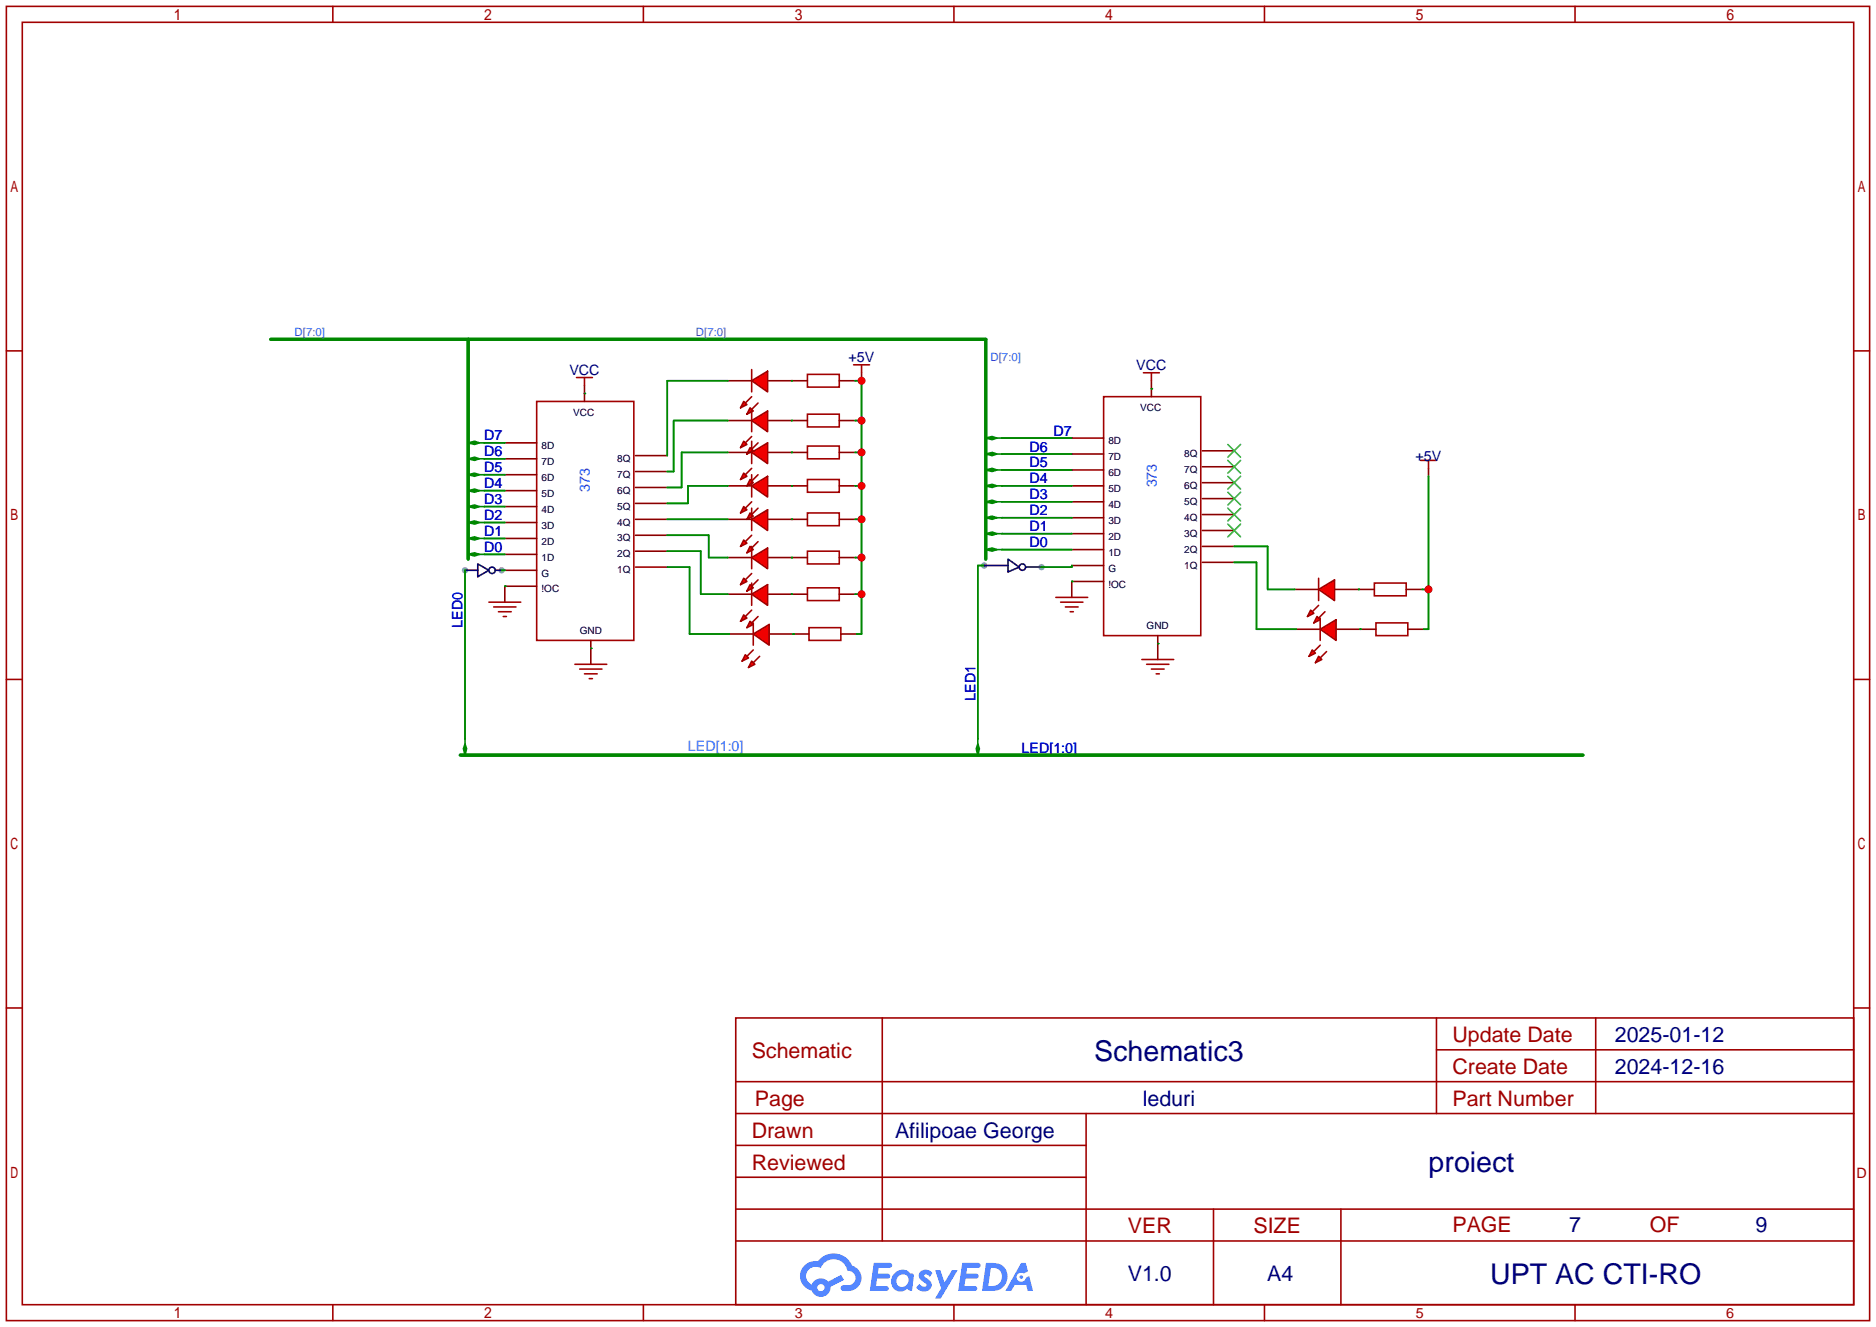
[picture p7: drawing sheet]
<svg xmlns="http://www.w3.org/2000/svg" width="299mm" height="212mm" viewBox="0 0 299 212" stroke-linecap="round" stroke-linejoin="round" font-family="sans-serif">
<g fill="#999">
<circle cx="157" cy="90.2" r=".51"/>
<circle cx="166.1" cy="90.4" r=".51"/>
<circle cx="80" cy="90.9" r=".51"/>
<circle cx="74.2" cy="90.9" r=".51"/>
</g>
<g fill="none" stroke="#a10000" stroke-width=".25">
<path d="M1 1h297.2v209.6h-297.2zM3.6 3.6h292.1v204.4h-292.1zM53.1 1v2.6M102.6 1v2.6M152.1 1v2.6M201.7 1v2.6M251.2 1v2.6M1 55.9h2.6M295.7 55.9h2.5M1 108.3h2.6M295.7 108.3h2.5M1 160.7h2.6"/>
<path d="M117.3 162.3h178.4v45.7h-178.4zM117.3 177.5h178.4M117.3 172.5h178.4M140.7 162.3v35.6M173.2 177.5v30.5M229.1 162.3v15.2M229.1 167.4h66.6M254.5 162.3v15.2M295.7 160.7h2.5M117.3 182.6h55.9M117.3 197.9h178.4M117.3 192.8h178.4"/>
<path d="M117.3 187.7h55.9M193.5 192.8v15.2M213.9 192.8v15.2M53.1 208v2.6M102.6 208v2.6M152.1 208v2.6M201.7 208v2.6M251.2 208v2.6"/>
</g>
<g fill="#5487ff">
<path d="M146.9 202.7a1.3 1.3 0 0 1 1.8 .3l-.4 .6a.54 .54 0 0 0-.9-.2v.1a2.32 2.32 0 0 1 1.2 1.4 1.36 1.36 0 0 1-1.1 1 1.36 1.36 0 0 1-1.4-.6l.5-.6a.7 .7 0 0 0 1.2 .3l-.2-.3a1.6 1.6 0 0 1-1-1.6z"/>
<path d="M149.1 202.5h.9l.6 2 1.2-2h.9l-2.7 4.6h-.9l1-1.7z"/>
<path d="M139.4 201.4h1.6a1.31 1.31 0 0 1 1.2 .2 .4 .4 0 0 1-.3 .5l-1.8 .1-.1 .9h1.6a.4 .4 0 0 1 .4 .4 .4 .4 0 0 1-.4 .4h-1.7l-.2 1.2h.8a1.23 1.23 0 0 1 1.2 .2 .39 .39 0 0 1-.3 .5h-2.7z"/>
<path d="M153.5 201.4h1.6a1.32 1.32 0 0 1 1.2 .2 .39 .39 0 0 1-.3 .5l-1.8 .1-.1 .9h1.7a.4 .4 0 0 1 .3 .4 .4 .4 0 0 1-.4 .4h-1.7l-.2 1.2h.8a1.23 1.23 0 0 1 1.2 .1 .39 .39 0 0 1-.3 .6h-2.7z"/>
<path d="M162.9 201.4h.7l.4 1.3-.7 .4a.75 .75 0 0 0-1.1 .3 .75 .75 0 0 0 .5 1 .75 .75 0 0 0 .9-.7l.5-.2 .7 2.3h-.9l-.2-.9h-1.9l-.5 .9h-.9z"/>
<path d="M157.3 201.4l-.7 4.4h1.5a2.27 2.27 0 0 0 2.5-1.6 2.27 2.27 0 0 0-1.3-2.7zM158 202.1a1.5 1.5 0 0 1 1.8 1.6 1.5 1.5 0 0 1-1.9 1.4h-.3z"/>
<path d="M142.7 203a1.62 1.62 0 0 0-.4 2.1 1.62 1.62 0 0 0 2 .6l.4-.2 .3 .3h.5l.3-2.4-.2-.3-.2-.1a.57 .57 0 0 1-.6-.3 1.73 1.73 0 0 0-2.1 .3zM143.3 203.5a.96 .96 0 0 1 1.4 0 .96 .96 0 0 1-.2 1.5 .95 .95 0 0 1-1.4-.1 .95 .95 0 0 1 .2-1.4z"/>
<path d="M128.3 201.8a2.37 2.37 0 0 0 1.2 4 1.54 1.54 0 0 0 1.7 1 1.54 1.54 0 0 0 1.3-1.6l2.1-1.1-.5-.8-2 1a1.57 1.57 0 0 0-2.6 .5 1.5 1.5 0 0 1-.8-2.1 1.5 1.5 0 0 1 2.2-.5 2.23 2.23 0 0 1 2.3-1.4 2.23 2.23 0 0 1 2 1.8 1.16 1.16 0 0 1 1.2 1.1 1.16 1.16 0 0 1-1.1 1.2h-.6a.47 .47 0 0 0-.6 .4 .47 .47 0 0 0 .4 .5 2.23 2.23 0 0 0 2.3-.6 2.23 2.23 0 0 0 .4-2.3 2.16 2.16 0 0 0-1.3-1.1 3.2 3.2 0 0 0-5.5-.7l-1.1 .1zM130.4 205.3a.58 .58 0 0 1 1.1 0 .58 .58 0 0 1-1.1 0z"/>
<circle cx="162.9" cy="203.6" r=".28"/>
</g>
<path d="M76.5 70.6h4M76.5 73.2h4M76.5 75.7h4M76.5 78.2h4M76.5 80.8h4M76.5 83.3h4M76.5 85.9h4M76.5 88.4h4M80.5 93.5h.1M157 90.2h-1v27.7" fill="none" stroke="#008700" stroke-width=".25"/>
<path d="M119.9 58.9v3.6M85.6 64h15.5v38.1h-15.5zM78 96h5.1M78.7 96.8h3.6M79.5 97.5h2M80.3 98.3h.5" fill="none" stroke="#a10000" stroke-width=".25"/>
<g fill="none" stroke="#870000" stroke-width=".25">
<path d="M80.5 78.2h5.1M80.5 75.7h5.1M80.5 73.2h5.1M80.5 70.6h5.1M93.2 62.7v1.3M101.3 77.7h5.1M101.3 75.2h5.1M101.3 72.6h5.1M116.1 60.7h3.8M122.4 60.7h3.8M80.5 90.9h5.1M80.5 88.4h5.1"/>
<path d="M80.5 85.9h5.1M80.5 83.3h5.1M80.5 80.8h5.1M85.6 93.5h-5.1v2.5M101.3 90.4h5.1M101.3 87.9h5.1M101.3 85.3h5.1M101.3 82.8h5.1M101.3 80.3h5.1M94.2 102.1v1.3"/>
</g>
<g fill="#008700" stroke="#008700" stroke-width=".25">
<path d="M74.7 70.6l1-.2 .8 .2-.8 .3z"/>
<path d="M74.7 73.2l1-.3 .8 .3-.8 .2z"/>
<path d="M74.7 75.7l1-.3 .8 .3-.8 .2z"/>
<path d="M74.7 78.2l1-.2 .8 .2-.8 .3z"/>
<path d="M74.7 80.8l1-.3 .8 .3-.8 .2z"/>
<path d="M74.7 83.3l1-.2 .8 .2-.8 .3z"/>
<path d="M74.7 85.9l1-.3 .8 .3-.8 .2z"/>
<path d="M74.7 88.4l1-.3 .8 .3-.8 .2z"/>
</g>
<g fill="#f00" stroke="#a10000" stroke-width=".25">
<path d="M119.9 60.7l2.5-1.5v3.3z"/>
<path d="M119.6 65l.5 .5-1 .5z"/>
<path d="M118.6 64l.5 .5-1 .5z"/>
</g>
<path d="M119.9 63.2l-1 1.1M120.9 64.3l-1 1v3.5" fill="none" stroke="#a10000" stroke-width=".25"/>
<path d="M116.1 67.1h3.8M122.4 67.1h3.8" fill="none" stroke="#870000" stroke-width=".25"/>
<g fill="#f00" stroke="#a10000" stroke-width=".25">
<path d="M119.9 67.1l2.5-1.6v3.3z"/>
<path d="M119.6 71.4l.5 .5-1 .5z"/>
<path d="M118.6 70.4l.5 .5-1 .5z"/>
</g>
<path d="M119.9 69.6l-1 1M119.9 70.4v3.5M120.9 70.6l-1 1" fill="none" stroke="#a10000" stroke-width=".25"/>
<path d="M116.1 72.1h3.8M122.4 72.1h3.8" fill="none" stroke="#870000" stroke-width=".25"/>
<g fill="#f00" stroke="#a10000" stroke-width=".25">
<path d="M119.9 72.1l2.5-1.5v3.3z"/>
<path d="M119.6 76.5l.5 .5-1 .5z"/>
<path d="M118.6 75.4l.5 .5-1 .6z"/>
</g>
<path d="M119.9 74.7l-1 1M119.9 75.7v3.5M120.9 75.7l-1 1" fill="none" stroke="#a10000" stroke-width=".25"/>
<path d="M116.1 77.5h3.8M122.4 77.5h3.8" fill="none" stroke="#870000" stroke-width=".25"/>
<g fill="#f00" stroke="#a10000" stroke-width=".25">
<path d="M119.9 77.5l2.5-1.6v3.3z"/>
<path d="M119.6 81.8l.5 .5-1 .5z"/>
<path d="M118.6 80.8l.5 .5-1 .5z"/>
</g>
<path d="M119.9 80l-1 1M119.9 81v3.6M120.9 81l-1 1" fill="none" stroke="#a10000" stroke-width=".25"/>
<path d="M116.1 82.8h3.8M122.4 82.8h3.8" fill="none" stroke="#870000" stroke-width=".25"/>
<g fill="#f00" stroke="#a10000" stroke-width=".25">
<path d="M119.9 82.8l2.5-1.5v3.3z"/>
<path d="M119.6 87.1l.5 .5-1 .5z"/>
<path d="M118.6 86.1l.5 .5-1 .5z"/>
</g>
<path d="M119.9 85.3l-1 1.1M119.9 87.1v3.6M120.9 86.4l-1 1" fill="none" stroke="#a10000" stroke-width=".25"/>
<path d="M116.1 88.9h3.8M122.4 88.9h3.8" fill="none" stroke="#870000" stroke-width=".25"/>
<g fill="#f00" stroke="#a10000" stroke-width=".25">
<path d="M119.9 88.9l2.5-1.5v3.3z"/>
<path d="M119.6 93.2l.5 .5-1 .5z"/>
<path d="M118.6 92.2l.5 .5-1 .5z"/>
</g>
<path d="M119.9 91.4l-1 1.1M119.9 93v3.5M120.9 92.5l-1 1" fill="none" stroke="#a10000" stroke-width=".25"/>
<path d="M116.1 94.7h3.8M122.4 94.7h3.8" fill="none" stroke="#870000" stroke-width=".25"/>
<g fill="#f00" stroke="#a10000" stroke-width=".25">
<path d="M119.9 94.7l2.5-1.5v3.3z"/>
<path d="M119.6 99.1l.5 .5-1 .5z"/>
<path d="M118.6 98l.5 .6-1 .5z"/>
</g>
<path d="M119.9 97.3l-1 1M120.1 99.3v3.6M120.9 98.3l-1 1" fill="none" stroke="#a10000" stroke-width=".25"/>
<path d="M116.3 101.1h3.8M122.7 101.1h3.8" fill="none" stroke="#870000" stroke-width=".25"/>
<g fill="#f00" stroke="#a10000" stroke-width=".25">
<path d="M120.1 101.1l2.6-1.5v3.3z"/>
<path d="M119.9 105.4l.5 .5-1 .5z"/>
<path d="M118.9 104.4l.5 .5-1 .5z"/>
</g>
<g fill="none" stroke="#a10000" stroke-width=".25">
<path d="M128.8 59.7h5.1v2h-5.1zM136.1 58.2h2.6M137.4 58.2v1.2M128.8 66h5.1v2.1h-5.1zM128.8 71.1h5.1v2.1h-5.1zM128.8 76.5h5.1v2h-5.1zM176 63.2h15.5v38.1h-15.5zM128.8 81.8h5.1v2h-5.1zM128.8 87.9h5.1v2h-5.1zM128.8 93.7h5.1v2.1h-5.1zM168.4 95.2h5.1M169.2 96h3.5"/>
<path d="M169.9 96.8h2.1M170.7 97.5h.5M210.3 92.2v3.6M120.1 103.6l-1 1M121.2 104.6l-1.1 1.1M129 100.1h5.1v2h-5.1z"/>
</g>
<g fill="none" stroke="#870000" stroke-width=".25">
<path d="M137.4 59.4v1.3M126.2 60.7h2.6M126.2 67.1h2.6M126.2 72.1h2.6M126.2 77.5h2.6M133.9 60.7h2.5M133.9 67.1h2.5M133.9 72.1h2.5M133.9 77.5h2.5M170.9 77.5h5.1M170.9 74.9h5.1M170.9 72.4h5.1"/>
<path d="M170.9 69.8h5.1M183.6 62v1.2M191.8 79.5h5M191.8 77h5M191.8 74.4h5M191.8 71.9h5M126.2 82.8h2.6M126.2 88.9h2.6M126.2 94.7h2.6M133.9 82.8h2.5M133.9 88.9h2.5M133.9 94.7h2.5"/>
<path d="M170.9 90.2h5.1M170.9 87.6h5.1M170.9 85.1h5.1M170.9 82.5h5.1M170.9 80h5.1M176 92.7h-5.1v2.5M191.8 89.7h5M191.8 87.1h5M191.8 84.6h5M191.8 82h5M206.5 94h3.8M212.9 94h3.8"/>
<path d="M126.5 101.1h2.5M134.1 101.1h2.6M184.7 101.3v1.3"/>
</g>
<g fill="none" stroke="#008700" stroke-width=".25">
<path d="M116.1 60.7h-9.7v11.9M116.1 67.1h-8.7v8.1h-1M116.1 72.1h-7.4v5.6h-2.3M116.1 77.5h-6.4v2.8h-3.3M126.2 60.7h.1M126.2 67.1h.1M126.2 72.1h.1M126.2 77.5h.1M136.4 60.7h1v40.4h-.7M136.4 67.1h1M136.4 72.1h1M136.4 77.5h1"/>
<path d="M106.4 82.8h9.7M106.4 85.3h6.6v3.6h3.1M106.4 87.9h5.4v6.8h4.3M106.4 90.4h3.6v10.7h6.3M126.2 82.8h.1M126.2 88.9h.1M126.2 94.7h.1M136.4 82.8h1M136.4 88.9h1M136.4 94.7h1M170.9 92.7h.1M126.5 101.1h.1"/>
</g>
<path d="M195.8 78.5l2.1 2M195.8 75.9l2.1 2.1M195.8 73.4l2.1 2M195.8 70.9l2.1 2M197.9 78.5l-2.1 2M197.9 75.9l-2.1 2.1M197.9 73.4l-2.1 2M197.9 70.9l-2.1 2M195.8 83.6l2.1 2M195.8 81l2.1 2.1M197.9 83.6l-2.1 2M197.9 81l-2.1 2.1" fill="none" stroke="#3c3" stroke-width=".25"/>
<g fill="#f00" stroke="#a10000" stroke-width=".25">
<path d="M210.3 94l2.6-1.5v3.3z"/>
<path d="M210.1 98.3l.5 .5-1.1 .5z"/>
<path d="M209 97.3l.5 .5-1 .5z"/>
</g>
<path d="M210.3 96.5l-1 1M210.6 98.6v3.5M211.3 97.5l-1 1.1" fill="none" stroke="#a10000" stroke-width=".25"/>
<path d="M206.8 100.3h3.8M213.1 100.3h3.8" fill="none" stroke="#870000" stroke-width=".25"/>
<g fill="#f00" stroke="#a10000" stroke-width=".25">
<path d="M210.6 100.3l2.5-1.5v3.3z"/>
<path d="M210.3 104.6l.5 .6-1 .5z"/>
<path d="M209.3 103.6l.5 .5-1 .5z"/>
</g>
<g fill="none" stroke="#a10000" stroke-width=".25">
<path d="M182.4 59.4h2.5M183.6 59.4v1.3M91.9 60.2h2.6M93.2 60.2v1.3M226.6 73.4h2.5M227.8 73.4v1.3M219.2 93h5.1v2h-5.1zM219.5 99.3h5v2h-5zM91.7 105.9h5.1M92.5 106.7h3.5M93.2 107.4h2M94 108.2h.5"/>
<path d="M182.1 105.2h5.1M182.9 105.9h3.5M183.6 106.7h2.1M184.4 107.4h.5M210.6 102.9l-1.1 1M211.6 103.9l-1 1"/>
</g>
<path d="M93.2 61.5v1.2M183.6 60.7v1.3M227.8 74.7v1.2M216.7 94h2.5M224.3 94h2.5M94.2 103.4v2.5M184.7 102.6v2.6M216.9 100.3h2.6M224.5 100.3h2.6" fill="none" stroke="#870000" stroke-width=".25"/>
<g fill="none" stroke="#008700" stroke-width=".25">
<path d="M93.2 62.7h.1M159 77.5h11.9M159 74.9h11.9M159 72.4h11.9M159 69.8h11.9M183.6 62h.1M227.8 75.9v24.4h-.7M74.2 90.9v27.7M80 90.9h.5M159 87.6h11.9M159 85.1h11.9M159 82.5h11.9"/>
<path d="M159 80h11.9M170.9 90.2v.2h-4.8M196.8 87.1h5.4v6.9h4.3M196.8 89.7h3.6v10.6h6.4M216.7 94h.1M226.8 94h1M94.2 103.4h.1M156 117.9v.7M184.7 102.6h.1M216.9 100.3h.1"/>
</g>
<g fill="none" stroke="#000" stroke-width=".25">
<path d="M74.2 90.9h2M76.2 89.9l1.8 1-1.8 1zM79 90.9h1M157 90.2h3.8M160.8 89.2l1.8 1.2-1.8 .8zM163.6 90.4h2.5"/>
<circle cx="78.5" cy="90.9" r=".51"/>
<circle cx="163.1" cy="90.4" r=".51"/>
</g>
<path d="M43.2 54.1h114v35.1M74.7 54.1v35.1M73.4 120.4h179.1" fill="none" stroke="#008700" stroke-width=".51"/>
<g fill="#008700" stroke="#008700" stroke-width=".25">
<path d="M157.2 87.6l1-.2 .8 .2-.8 .3z"/>
<path d="M157.2 85.1l1-.3 .8 .3-.8 .2z"/>
<path d="M157.2 82.5l1-.2 .8 .2-.8 .3z"/>
<path d="M157.2 80l1-.2 .8 .2-.8 .3z"/>
<path d="M157.2 77.5l1-.3 .8 .3-.8 .2z"/>
<path d="M157.2 74.9l1-.2 .8 .2-.8 .3z"/>
<path d="M157.2 72.4l1-.3 .8 .3-.8 .2z"/>
<path d="M157.2 69.8l1-.2 .8 .2-.8 .3z"/>
<path d="M156 118.6l.2 .8-.2 1-.3-1z"/>
<path d="M74.2 118.6l.2 .8-.2 1-.3-1z"/>
</g>
<g fill="#c00">
<circle cx="137.4" cy="60.7" r=".63"/>
<circle cx="137.4" cy="67.1" r=".63"/>
<circle cx="137.4" cy="72.1" r=".63"/>
<circle cx="137.4" cy="77.5" r=".63"/>
<circle cx="137.4" cy="82.8" r=".63"/>
<circle cx="137.4" cy="88.9" r=".63"/>
<circle cx="137.4" cy="94.7" r=".63"/>
<circle cx="227.8" cy="94" r=".63"/>
</g>
<g font-size="4.6" fill="#000080">
<text x="174.5" y="169.1">Schematic3</text>
<text x="227.9" y="186.9">proiect</text>
<text x="237.7" y="204.7">UPT AC CTI-RO</text>
</g>
<g font-size="3.4" fill="#a00000">
<text x="231.6" y="166.2">Update Date</text>
<text x="119.9" y="168.7">Schematic</text>
<text x="231.6" y="171.2">Create Date</text>
<text x="120.4" y="176.3">Page</text>
<text x="231.6" y="176.3">Part Number</text>
<text x="119.9" y="181.4">Drawn</text>
<text x="119.9" y="186.5">Reviewed</text>
<text x="179.9" y="196.6">VER</text>
<text x="199.9" y="196.6">SIZE</text>
<text x="231.6" y="196.4">PAGE</text>
<text x="263.1" y="196.4">OF</text>
</g>
<g font-size="3.4" fill="#000080">
<text x="257.6" y="166.2">2025-01-12</text>
<text x="257.6" y="171.2">2024-12-16</text>
<text x="182.3" y="176.3">leduri</text>
<text x="142.7" y="181.4">Afilipoae George</text>
<text x="250.3" y="196.4">7</text>
<text x="280" y="196.4">9</text>
<text x="179.9" y="204.3">V1.0</text>
<text x="202.1" y="204.3">A4</text>
</g>
<g font-size="2.3" fill="#000080">
<text x="90.8" y="59.8">VCC</text>
<text x="135.4" y="57.8">+5V</text>
<text x="181.2" y="59">VCC</text>
<text x="225.8" y="73.5">+5V</text>
</g>
<g font-size="2.3" fill="#00f">
<text x="77.2" y="70.2">D7</text>
<text x="164.2" y="72">D6</text>
<text x="168" y="69.5">D7</text>
<text x="77.2" y="72.8">D6</text>
<text x="77.2" y="75.3">D5</text>
<text x="77.2" y="77.8">D4</text>
<text x="164.2" y="77.1">D4</text>
<text x="164.2" y="74.5">D5</text>
<text x="77.2" y="80.4">D3</text>
<text x="77.2" y="82.9">D2</text>
<text x="164.2" y="82.2">D2</text>
<text x="164.2" y="79.6">D3</text>
<text x="77.2" y="85.5">D1</text>
<text x="77.2" y="88">D0</text>
<text x="164.2" y="87.2">D0</text>
<text x="164.2" y="84.7">D1</text>
<text x="73.8" y="100.1" transform="rotate(-90 73.8 100.1)">LED0</text>
<text x="155.6" y="111.8" transform="rotate(-90 155.6 111.8)">LED1</text>
<text x="162.9" y="120">LED[1:0]</text>
</g>
<g font-size="2.3" fill="#33f">
<text x="184.5" y="77.7" transform="rotate(-90 184.5 77.7)">373</text>
<text x="94.1" y="78.5" transform="rotate(-90 94.1 78.5)">373</text>
</g>
<text font-size="2.3" fill="#36f" x="109.7" y="119.8">LED[1:0]</text>
<g font-size="2.3" fill="#a00000">
<text x="296.1" y="187.8">D</text>
<text x="126.7" y="210.2">3</text>
<text x="176.3" y="210.2">4</text>
<text x="225.8" y="210.2">5</text>
<text x="275.3" y="210.2">6</text>
</g>
<g font-size="1.8" fill="#36c">
<text x="47" y="53.5">D[7:0]</text>
<text x="111" y="53.5">D[7:0]</text>
<text x="158" y="57.6">D[7:0]</text>
</g>
<g font-size="1.6">
<text x="181.9" y="65.5">VCC</text>
<text x="86.4" y="71.6">8D</text>
<text x="91.4" y="66.3">VCC</text>
<text x="176.8" y="70.8">8D</text>
<text x="86.4" y="76.7">6D</text>
<text x="86.4" y="74.1">7D</text>
<text x="98.5" y="76.2">7Q</text>
<text x="98.5" y="73.6">8Q</text>
<text x="176.8" y="75.9">6D</text>
<text x="176.8" y="73.4">7D</text>
<text x="188.9" y="78">6Q</text>
<text x="188.9" y="75.4">7Q</text>
<text x="188.9" y="72.9">8Q</text>
<text x="86.4" y="81.8">4D</text>
<text x="86.4" y="79.2">5D</text>
<text x="98.5" y="83.8">4Q</text>
<text x="98.5" y="81.3">5Q</text>
<text x="98.5" y="78.7">6Q</text>
<text x="176.8" y="83.5">3D</text>
<text x="176.8" y="81">4D</text>
<text x="176.8" y="78.5">5D</text>
<text x="188.9" y="83">4Q</text>
<text x="188.9" y="80.5">5Q</text>
<text x="86.4" y="89.4">1D</text>
<text x="86.4" y="86.8">2D</text>
<text x="86.4" y="84.3">3D</text>
<text x="98.5" y="88.9">2Q</text>
<text x="98.5" y="86.3">3Q</text>
<text x="176.8" y="88.6">1D</text>
<text x="176.8" y="86.1">2D</text>
<text x="188.9" y="88.1">2Q</text>
<text x="188.9" y="85.6">3Q</text>
<text x="86.4" y="94.5">!OC</text>
<text x="86.4" y="91.9">G</text>
<text x="98.5" y="91.4">1Q</text>
<text x="176.8" y="93.7">!OC</text>
<text x="176.8" y="91.2">G</text>
<text x="188.9" y="90.7">1Q</text>
<text x="92.5" y="101.1">GND</text>
<text x="182.9" y="100.3">GND</text>
</g>
</svg>
